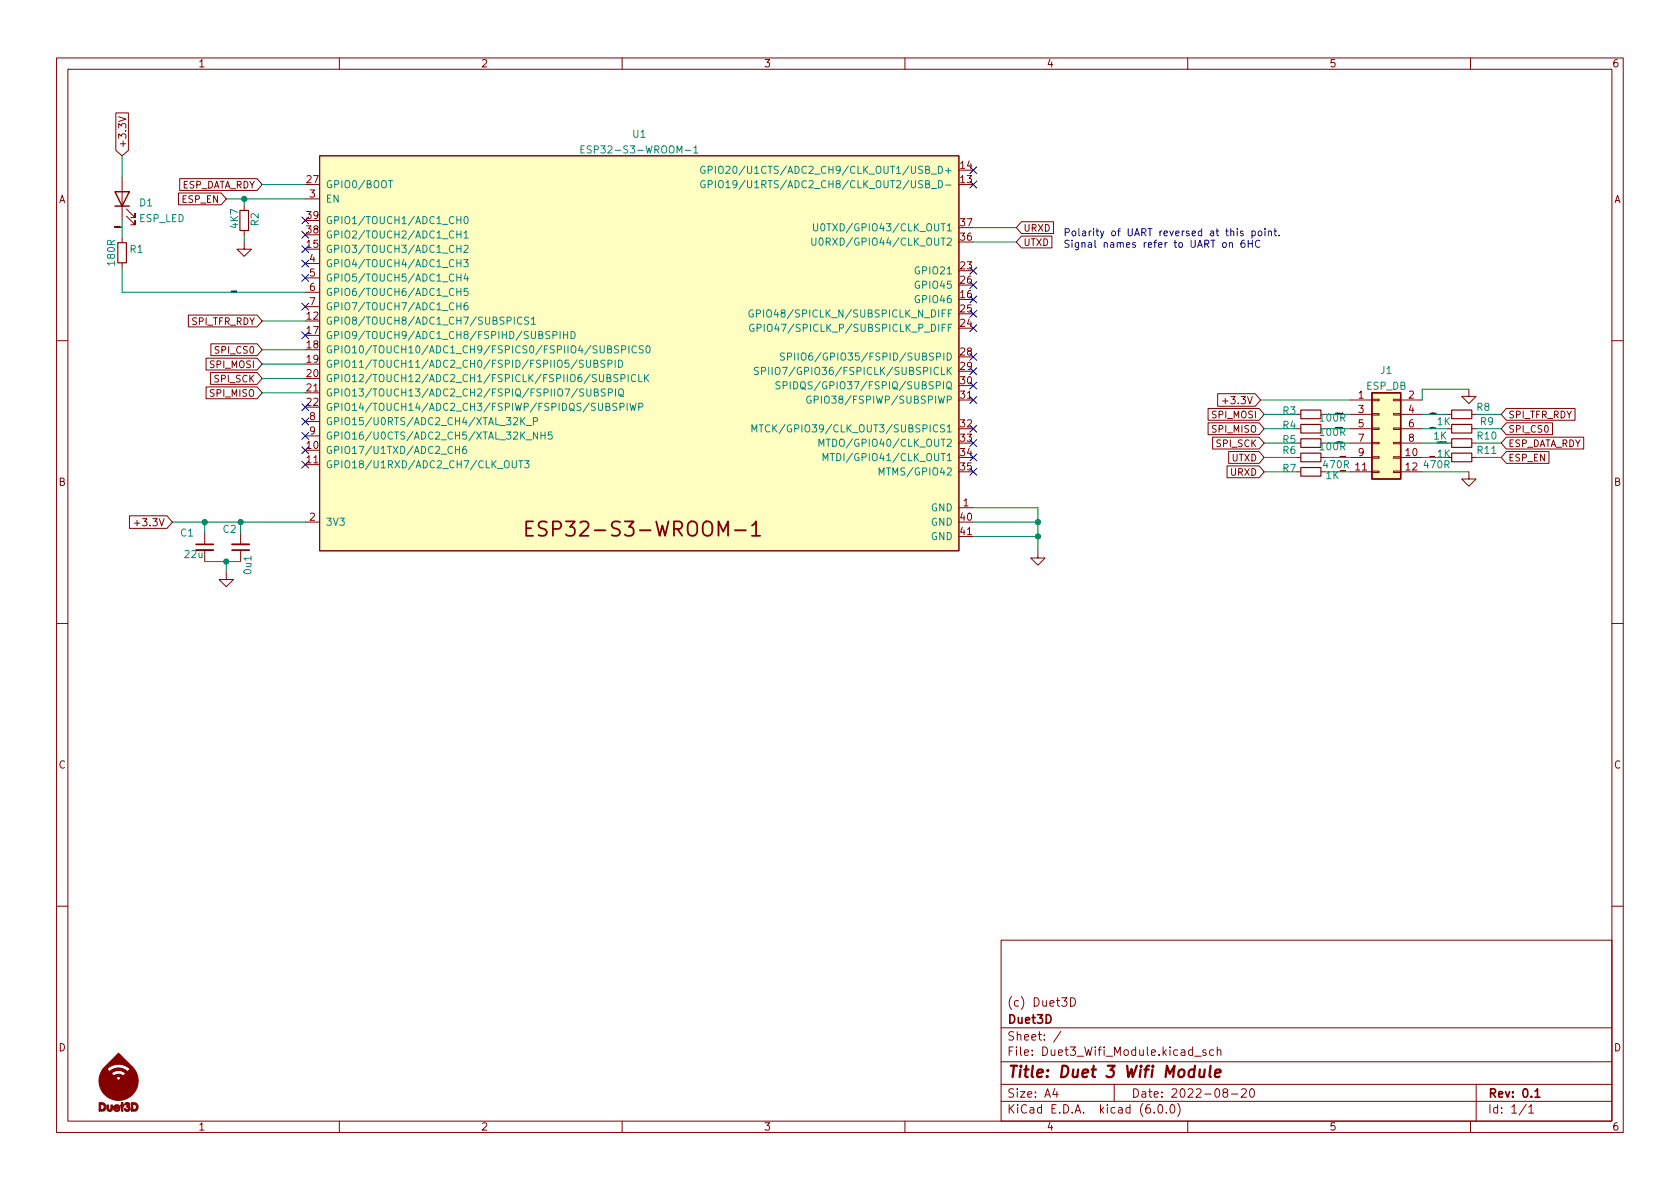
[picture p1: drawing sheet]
<svg xmlns="http://www.w3.org/2000/svg" width="297mm" height="210mm" viewBox="0 0 297 210" stroke-linecap="round" stroke-linejoin="round" font-family="sans-serif">
<g fill="none" stroke="#840000" stroke-width=".18">
<path d="M10 10.2h277v190.1h-277zM12 12.2h273v186.1h-273zM20.5 20h2.2v6.6l-1.1 1-1.1-1zM60 10.2v2M110 10.2v2M160 10.2v2M210 10.2v2M260 10.2v2M21 20.6l1.3 .5-1.3 .4M21.6 31.4v7.6M22.4 38.2l1.5 1.5v-.7v.7h-.8M22.4 37l1.5 1.5v-.8v.8h-.8"/>
<path d="M31.6 34.1h7.5l.9 1.1-.9 1h-7.5zM31.8 31.6h13.7l.9 1-.9 1.1h-13.7zM43.2 36.4v.8M54 35.2h2.5M56.5 27.6h113v69.8h-113zM180.6 39.2h5.7v2.1h-5.7l-.9-1zM21.6 42.2v.7M21.6 46.5v.7M33.3 55.7h12.2l.9 1.1-.9 1h-12.2zM43.2 42.8v1.3h1.2l-1.2 1.2-1.3-1.2h1.3M43.2 40.8v.7M54 46.6h2.5"/>
<path d="M54 49.1h2.5M54 51.7h2.5M54 54.2h2.5M180.6 41.7h5.4v2.1h-5.4l-.9-1zM10 60.2h2M36.4 63.3h9.1l.9 1.1-.9 1h-9.1zM36.4 68.4h9.1l.9 1.1-.9 1h-9.1zM37.2 65.9h8.3l.9 1-.9 1.1h-8.3zM37.3 60.8h8.2l.9 1-.9 1.1h-8.2zM54 69.5h2.5M54 74.5h2.5M54 77.1h2.5"/>
<path d="M169.5 70.7h2.6M213.6 72.2h9l.9 1.1-.9 1h-9zM213.6 74.8h9l.9 1-.9 1.1h-9zM214.4 77.3h8.2l.9 1.1-.9 1h-8.2zM215.3 69.6h6.6l1 1.1-1 1.1h-6.6zM216.2 70.9h.9M217.2 79.8h5.4l.9 1.1-.9 1h-5.4zM229.2 78.4h.8M229.2 75.8h.8M229.2 73.3h.8M238.8 78.4h3.8M238.8 70.7h3.8"/>
<path d="M238.8 75.8h3.8M238.8 73.3h3.8M242.6 78.2h1.2v.3h-1.2zM242.6 75.7h1.2v.2h-1.2zM242.6 73.1h1.2v.3h-1.2zM242.6 70.6h1.2v.3h-1.2zM246.4 78.2h1.2v.3h-1.2zM246.4 75.7h1.2v.2h-1.2zM246.4 73.1h1.2v.3h-1.2zM246.4 70.6h1.2v.3h-1.2zM247.6 78.4h3.9M247.6 70.7h3.9"/>
<path d="M247.6 75.8h3.9M247.6 73.3h3.9M255.9 78.4h.8M255.9 75.8h.8M255.9 73.3h.8M259.7 68.8v1.3h1.3l-1.3 1.3-1.3-1.3h1.3M260.2 78.4h.8M260.2 75.8h.8M260.2 73.3h.8M266.3 77.3h13.7v2.1h-13.7l-.9-1zM266.3 72.2h12.2v2.1h-12.2l-.9-1zM266.3 79.8h7.6v2.1h-7.6l-.9-1z"/>
<path d="M266.3 74.8h8.2v2.1h-8.2l-.9-1.1zM285 60.2h2M22.9 91.2h6.6l1 1.1-1 1.1h-6.6zM23.8 92.5h.9M36.2 94.2v2.1M36.2 97.3v2M42.5 94.2v2.1M42.5 97.3v2M54 82.2h2.5M54 92.3h2.5M169.5 89.8h2.6M169.5 94.9h2.6"/>
<path d="M183.5 97.4v1.3h1.3l-1.3 1.2-1.3-1.2h1.3M217 82.4h5.6l.9 1-.9 1.1h-5.6zM229.2 80.9h.8M229.2 83.4h.8M233.6 80.9h.7M238.8 80.9h3.8M238.8 83.4h3.8M242.6 83.3h1.2v.3h-1.2zM242.6 80.8h1.2v.2h-1.2zM246.4 83.3h1.2v.3h-1.2zM246.4 80.8h1.2v.2h-1.2zM247.6 80.9h3.9"/>
<path d="M247.6 83.4h3.9M259.7 83.4v1.3h1.3l-1.3 1.3-1.3-1.3h1.3M260.2 80.9h.8M10 110.2h2M40 101.2v1.3h1.3l-1.3 1.3-1.3-1.3h1.3M285 110.2h2M10 160.2h2M177 166.3h108v32h-108zM189.3 176.4a.76 .76 0 0 1 .9 .8 .76 .76 0 0 1-.9 .7zM285 160.2h2M60 198.3v2M110 198.3v2"/>
<path d="M160 198.3v2M177 194.8h108M177 191.8h108M177 187.8h108M177 181.8h108M186.5 192.5l-.4 1h1M186.9 193v1M187.6 182.4l-1.3 1.9M197 191.8v3M204.1 196.7v.1M204.9 195.4l.2-.1a.81 .81 0 0 1 .6 .7 .81 .81 0 0 1-.3 .8h-.2a.81 .81 0 0 1-.6-.6 .81 .81 0 0 1 .3-.8zM206.2 196.7v.1"/>
<path d="M207.1 195.4l.1-.1a.81 .81 0 0 1 .6 .7 .81 .81 0 0 1-.3 .8h-.1a.81 .81 0 0 1-.6-.6 .81 .81 0 0 1 .3-.8zM208.2 195.1a1.72 1.72 0 0 1 0 2.3M210 198.3v2M211.2 186.8h1.2M213.2 185.7l-.3-.1-.3 .2 .1 .3 .5 .1v.4h-.6M214.6 185.7l-.5-.1-.2 .3v.4l.1 .3h.6M215.2 185.8l.2-.2 .4 .1 .1 .9M215.2 185.1v1.5M216.5 193.2l-.3-.3 .1-.2 .2-.2 .4 .1 .2 .2-.1 .2-.6 .2-.2 .3 .1 .4 .2 .1h.4l.2-.3-.1-.4-.2-.1M217.7 193.5h1.2M219.5 192.7l.6-.2 .2 .2 .1 .3-1 1h1M221.1 192.7l.2-.2a.81 .81 0 0 1 .6 .7 .81 .81 0 0 1-.3 .8h-.2a.81 .81 0 0 1-.3-1.3z"/>
<path d="M260 198.3v2M261 191.8v6.5M269.9 195.3l-1.3 1.9M270.3 195.8l.4-.5v1.5M270.3 196.8h.9"/>
</g>
<path d="M34.7 96.3h3M41 97.3h3.1M271.4 193l.4-.5v1.5M271.4 194h.9" fill="none" stroke="#840000" stroke-width=".3"/>
<path d="M212.2 189.1l-.1 1.3a.57 .57 0 0 0 .8-.1M213 189.1l-.2 1.4M214 188.5l-.2 1.7 .3 .3M214.8 189.8l1-.2v-.4l-.2-.1-.6 .1-.2 1 .2 .3 .6-.1" fill="none" stroke="#840000" stroke-width=".4"/>
<path d="M42.4 37.2h1.5v3.6h-1.5zM20.8 42.9h1.6v3.6h-1.6zM230 75.1h3.6v1.5h-3.6zM230 72.5h3.6v1.5h-3.6zM230 77.6h3.6v1.5h-3.6zM256.7 77.6h3.5v1.5h-3.5zM256.7 75.1h3.5v1.5h-3.5zM256.7 72.5h3.5v1.5h-3.5zM230 80.1h3.6v1.6h-3.6zM230 82.7h3.6v1.5h-3.6zM256.7 80.1h3.5v1.6h-3.5z" fill="none" stroke="#840000" stroke-width=".2"/>
<g fill="#840000" stroke="#840000" stroke-width=".18">
<path d="M21.5 195h.2v.4h.2v.2h-.2v.9h-.2v-.9h-.2z"/>
<path d="M18.9 195.4h.3v.6l.1 .3h.2l.1-.2v-.7h.3l-.1 .9a.48 .48 0 0 1-.7 .2l-.2-.3z"/>
<path d="M17.5 195h.6l.5 .2 .1 .7-.3 .5-.9 .1v-.3h.7l.2-.3-.1-.5-.5-.1v.9h-.3z"/>
<path d="M23.2 195h.7l.4 .3 .1 .7-.3 .4-.9 .1v-.3h.7l.2-.3-.1-.6h-.5v.9h-.3z"/>
<path d="M20.2 195.6l.5-.3 .5 .3v.4h-.9l.1 .2 .3 .1a.19 .19 0 0 1 .3-.1 .19 .19 0 0 1 .1 .2l-.4 .1-.4-.1-.2-.2v-.4h.9l-.2-.2h-.3l-.2 .2h-.2z"/>
<path d="M22.1 195.1l.5-.1 .3 .2-.2 .5 .3 .2v.4l-.6 .2-.3-.1-.1-.3 .7 .1v-.3l-.3-.1v-.3h.1a.16 .16 0 0 0 .1-.1 .16 .16 0 0 0-.1-.2 .16 .16 0 0 0-.2 .2h-.3z"/>
<path d="M18.5 188.7l2.5-2.5 2.6 2.7 .5 .6 .2 .7 .1 .8-.1 1-.7 1.4-1.1 .9-1.2 .3-1.3-.1-.8-.4-.6-.5-.6-.6-.3-.8-.2-.9 .1-.7h2.9l.5 .5 .5-.5-.4-.2h-.4l-.3 .2h-2.8l.1-.7 2-.1 .4 .5 .6-.3h.5l.6 .3 .5-.5-.8-.4-.8-.1-.6 .2-.4 .3h-1.9l.3-.7 .8-.1 .5 .5 .6-.5 1-.2 .7 .2 .9 .5 .4-.5-.9-.6-1.1-.2-1 .1-1.1 .7h-.7z"/>
</g>
<g fill="#ffffc2" stroke="#ffffc2" stroke-width=".18">
<path d="M56.5 27.6h113v69.8h-113z"/>
<path d="M242.6 69.5h5v15.2h-5z"/>
</g>
<path d="M93 93.4h.9M94.3 92.2h-1.3v2.5h1.3M129.9 93.8h2M133 92.9l.7-.7v2.5M133 94.7h1.4" fill="none" stroke="#840000" stroke-width=".32"/>
<g fill="none" stroke="#008484" stroke-width=".18">
<path d="M68.7 31.9h.7M69 31.9v1.3M80.8 38.9h.7M81.5 38.3v1.3M82.2 38.4l.1-.1a.68 .68 0 0 1 .5 .6 .68 .68 0 0 1-.5 .7l-.1-.2-.2-.3zM102.7 26.4h.4M103.3 25.8h-.6v1.3h.6M121.2 26.6h.9M122.7 26.2l.3-.4v1.3M122.7 27.1h.7M124.6 32a.59 .59 0 0 0-.7 .6 .59 .59 0 0 0 .7 .5l.1-.4h-.3M124.6 29.5a.59 .59 0 0 0-.7 .5 .59 .59 0 0 0 .7 .6l.1-.5h-.3"/>
<path d="M125.2 32.6l.6-.1 .1-.1v-.3l-.7-.2v1.3M125.2 30.1l.6-.1 .1-.2v-.3l-.7-.1v1.3M126.5 29.4v1.3M126.5 31.9v1.3M127.2 32l.1-.1a.43 .43 0 0 1 .6 .5v.4a.42 .42 0 0 1-.5 .4 .42 .42 0 0 1-.4-.4v-.4zM127.2 29.5l.1-.1a.43 .43 0 0 1 .6 .4v.4a.42 .42 0 0 1-.5 .5 .42 .42 0 0 1-.4-.5v-.4zM128.4 32.3l.3-.4v1.3M128.4 33.2h.7M143.8 39.6v1l.3 .2h.3l.2-.2v-1M145.2 39.7l.2-.1a.68 .68 0 0 1 .5 .6 .68 .68 0 0 1-.5 .6l-.2-.1-.1-.4zM80.8 44h.7M80.8 40.8v1.3"/>
<path d="M80.8 41.4h.7M80.8 46.5h.7M80.8 49.1h.7M80.8 51.6h.7M80.8 54.1h.7M81.5 40.8v1.3M81.5 43.4v1.2M81.5 45.9v1.3M81.5 48.4v1.3M81.5 51v1.3M81.5 53.5v1.3M82 45.9h.8l-.5 .5 .4 .1v.6l-.2 .1-.5-.1"/>
<path d="M82 43.5l.5-.1 .3 .3-.8 .9h.8M82 41.2l.4-.4v1.3M82 42.1h.8M82.3 48.4l-.3 .9h.8M82.6 53.5l-.3 .1a.85 .85 0 0 0 0 1.2l.4-.1 .1-.4-.3-.3h-.2l-.3 .3M82.6 48.9v.8M82.7 51h-.6l-.1 .6 .2-.1h.4l.2 .2-.1 .4-.2 .2-.5-.2M92.3 56.2a.6 .6 0 0 0-.9 .4 .6 .6 0 0 0 .6 .7l.3-.1M93.5 56.1h-.5l-.2 .1v.4l.5 .2 .2 .3-.3 .2h-.5M94 56.4l.3-.3v1.2M94 57.3h.7M97.8 59.3l.6-.1 .1-.2-.1-.3-.6-.1v1.3"/>
<path d="M99 58.6v1.3M99.6 58.6v1.3M99.6 59.2h.8M100.4 58.6v1.3M101 58.6a.64 .64 0 0 1 .7 .6 .64 .64 0 0 1-.7 .7zM133.1 54.9a.59 .59 0 0 0-.7 .5 .59 .59 0 0 0 .7 .6l.1-.5h-.2M133.3 57.4a.59 .59 0 0 0-.8 .6 .59 .59 0 0 0 .8 .5v-.4h-.2M133.7 55.5l.6-.1 .2-.2-.1-.3-.7-.1v1.3M133.9 58l.6-.1 .1-.1-.1-.3-.6-.2v1.3M143.5 42.1v1l.3 .3 .3-.1 .2-.2v-1M144.9 42.2l.2-.1a.68 .68 0 0 1 .4 .6 .68 .68 0 0 1-.4 .7l-.2-.2-.1-.3zM80.5 78.9v1.3"/>
<path d="M80.5 79.5h.8M81.3 78.9v1.3M82.4 78.9l-.4 .1a.86 .86 0 0 0 0 1.2l.5-.1v-.4l-.2-.3h-.3l-.2 .3M92.1 73.8v1.3M92.3 74.4l.5 .7M92.8 73.8l-.7 .8M93 75.2h1M94.3 74.5h.6l.1-.2v-.3l-.7-.2v1.3M95 76.4v1.3l-.7-1.3v1.3M95.6 76.4v1.3M95.6 77h.8M96.4 76.4v1.3"/>
<path d="M97.6 76.4h-.6l-.1 .6 .2-.1h.4l.1 .2v.4l-.2 .2-.5-.2M103.7 63.7v1l.2 .3 .4-.1 .1-.2v-1M103.8 68.8v1l.2 .2h.4l.1-.2v-1M105 64.3l.6-.1 .1-.1-.1-.3-.6-.1v1.3h.5l.2-.2v-.3l-.3-.2M105.1 69.4l.5-.1 .1-.2v-.2l-.6-.1v1.2h.5l.1-.1 .1-.3-.3-.2M107 63.7h-.5l-.3 .2 .2 .3 .5 .3v.3l-.2 .2-.5-.1M107 68.8h-.5l-.1 .1v.4l.5 .2 .1 .3-.2 .2h-.5M107.5 64.4l.6-.1 .1-.2v-.3l-.7-.1v1.3M107.6 69.4h.6l.1-.2-.1-.3-.6-.1v1.2M108.8 63.7v1.3M108.8 68.8v1.2M109.1 71.4l-.5-.1-.2 .1v.4l.6 .2 .1 .3-.3 .3-.5-.1"/>
<path d="M109.3 66.3l-.5-.1-.2 .1v.4l.5 .3 .2 .3-.3 .2-.5-.1M109.4 61.2l-.5-.1-.2 .2v.3l.6 .3 .1 .3-.3 .2h-.5M109.4 63.7a.64 .64 0 0 1 .7 .6 .64 .64 0 0 1-.7 .7zM109.4 68.9l.3-.1a.43 .43 0 0 1 .5 .4v.4a.42 .42 0 0 1-.4 .5 .42 .42 0 0 1-.4-.5zM109.6 69.7l.7 .5M109.6 72l.6-.1 .1-.2v-.3l-.7-.1v1.3M109.8 66.9l.6-.1 .1-.1v-.4l-.7-.1v1.3M109.9 61.8h.6l.1-.2v-.3l-.7-.2v1.3M110.9 71.3v1.3M111.1 66.2v1.3M111.2 61.1v1.3M111.4 71.3l.3 1.3 .2-.9 .3 .9 .3-1.3"/>
<path d="M112.4 66.3a.6 .6 0 0 0-.8 .5 .6 .6 0 0 0 .6 .7l.2-.1M112.5 61.3a.6 .6 0 0 0-.8 .4 .6 .6 0 0 0 .6 .7l.2-.1M112.9 66.2v1.3h.6M112.9 72l.6-.1 .2-.2-.1-.3-.7-.1v1.3M113.7 61.2l-.5-.1-.1 .2v.3l.5 .3 .1 .3-.2 .2h-.5M114 66.2v1.3M114.2 66.8l.5 .7M114.3 61.3l.2-.2a.68 .68 0 0 1 .5 .7 .68 .68 0 0 1-.5 .6l-.2-.1-.1-.4zM114.7 66.2l-.7 .8M133 76.4v-1.3l.4 .9 .4-.9v1.3M134.1 65h-.5l-.2 .1v.3l.6 .3 .1 .3-.2 .2h-.5M134.2 75.1h.7"/>
<path d="M134.6 75.1v1.3M134.6 65.6h.7l.1-.2-.1-.3-.7-.1v1.2M135.9 65v1.2M136.1 75.2a.6 .6 0 0 0-.8 .5 .6 .6 0 0 0 .6 .7l.2-.1M136.5 65v1.2M137.9 67.6l-.5-.1-.2 .1v.4l.6 .2 .1 .3-.2 .3-.5-.1M138.5 68.2l.6-.1 .1-.2-.1-.3-.6-.1v1.3M138.7 62.5l-.5-.1-.2 .1v.4l.6 .2 .1 .3-.2 .3-.5-.1M139.2 63.1l.6-.1 .2-.2-.1-.3-.7-.1v1.3M139.7 67.5v1.3M140.5 62.4v1.3M141.1 62.4v1.3"/>
<path d="M143.4 70.1a.59 .59 0 0 0-.8 .6 .59 .59 0 0 0 .8 .5v-.4h-.2M144 70.7l.6-.1 .1-.1-.1-.3-.6-.2v1.3M144.8 78.9v-1.2l.4 .9 .5-.9v1.2M146.1 77.7h.7M90.6 81.5v1l.2 .2h.4l.1-.2v-1M91.7 81.5h.7M92.1 81.5v1.2M92.7 81.5h.8l-.4 .5 .4 .1v.5l-.2 .1-.6-.1M145.5 81.5v-1.3l.5 .9 .4-.9v1.3M146.8 80.2h.7M155.5 84v-1.3l.4 .9 .4-.9v1.3"/>
</g>
<path d="M20.3 33.9h2.6l-1.3 2.5zM20.3 36.4h2.6M242.6 69.5h5v15.2h-5z" fill="none" stroke="#840000" stroke-width=".25"/>
<path d="M34.7 97.3h3M41 96.3h3.1" fill="none" stroke="#840000" stroke-width=".33"/>
<path d="M20.3 40.1h.1v.1M40.9 51.6l.1-.1v.1M253.7 75.6l-.1 .2M253.7 73.1h-.1l.1 .1M253.7 73v.2M253.8 73.1l.1 .1M253.9 73.1l-.1 .2M255.7 78.2l-.1 .2M237.9 80.6l-.1 .2 .1-.1M253.6 80.7v.1" fill="none" stroke="#000" stroke-width=".18"/>
<g fill="none" stroke="#0000c2" stroke-width=".18">
<path d="M217.4 43l.1-.1 .4 .1v.7M217.4 42.9v.8M219.8 40.9h-.3l-.2 .1 .1 .2 .4 .1v.3h-.5M220 42.5h-.3a.85 .85 0 0 0 0 1.2l.4-.1v-.4l-.2-.2h-.2l-.3 .2M220.7 42.5v1.2M220.7 43.1h.7M221.4 40.9h.3l.3 .2-.2 .5h-.4M221.4 40.9v1.2M221.4 42.5v1.2M222.6 40.9h.3l.2 .2v.4l-.2 .2-.3-.1-.2-.1zM222.7 42.6a.6 .6 0 0 0-.8 .4 .6 .6 0 0 0 .6 .7l.2-.1M223.7 40.4v.1"/>
<path d="M223.7 40.9v.8M224.3 41l.1-.1h.3l.1 .8M224.3 40.9v.8M225.2 40.9h.5M225.4 40.4v1.1l.3 .2M226.1 41.6v.1"/>
</g>
<g fill="none" stroke="#008400" stroke-width=".18">
<path d="M21.6 27.6v3.8M21.6 39v3.2M40 35.2h14M43.2 35.2v1.2M46.4 32.6h7.6M21.6 47.2v4.5h32.4M43.2 41.5v1.3M46.4 56.8h7.6M172.1 40.3h7.6M172.1 42.8h7.6M46.4 69.5h7.6M46.4 66.9h7.6"/>
<path d="M46.4 64.4h7.6M46.4 61.8h7.6M222.9 70.7h15.9M223.5 73.3h5.7M223.5 78.4h5.7M223.5 75.8h5.7M234.3 73.3h4.5M234.3 78.4h4.5M234.3 75.8h4.5M251.5 73.3h4.4M251.5 78.4h4.4M251.5 75.8h4.4"/>
<path d="M259.7 68.8h-8.2v1.9M261 73.3h4.4M261 78.4h4.4M261 75.8h4.4M30.5 92.3h23.5M36.2 99.3h6.3M36.2 92.3v1.9M40 99.3v1.9M42.5 92.3v1.9M172.1 94.9h11.4M172.1 89.8h11.4v7.6M172.1 92.3h11.4"/>
<path d="M223.5 80.9h5.7M223.5 83.4h5.7M234.3 80.9h4.5M234.3 83.4h4.5M251.5 80.9h4.4M251.5 83.4h8.2M261 80.9h4.4"/>
</g>
<g fill="none" stroke="#000084" stroke-width=".18">
<path d="M53.4 38.4l1.2 1.2M54.6 38.4l-1.2 1.2M171.5 29.5l1.2 1.2M171.5 32l1.2 1.2M172.7 29.5l-1.2 1.2M172.7 32l-1.2 1.2M53.4 46l1.2 1.2M53.4 48.5l1.2 1.3M53.4 53.6l1.2 1.2M53.4 58.7l1.2 1.2M53.4 40.9l1.2 1.2M53.4 43.5l1.2 1.2"/>
<path d="M54.6 46l-1.2 1.2M54.6 48.5l-1.2 1.3M54.6 53.6l-1.2 1.2M54.6 58.7l-1.2 1.2M54.6 40.9l-1.2 1.2M54.6 43.5l-1.2 1.2M171.5 57.4l1.2 1.2M171.5 54.9l1.2 1.2M171.5 52.3l1.2 1.3M171.5 49.8l1.2 1.2M171.5 47.3l1.2 1.2M172.7 57.4l-1.2 1.2"/>
<path d="M172.7 54.9l-1.2 1.2M172.7 52.3l-1.2 1.3M172.7 49.8l-1.2 1.2M172.7 47.3l-1.2 1.2M53.4 79l1.2 1.2M53.4 71.4l1.2 1.2M53.4 76.5l1.2 1.2M53.4 73.9l1.2 1.3M54.6 79l-1.2 1.2M54.6 71.4l-1.2 1.2M54.6 76.5l-1.2 1.2M54.6 73.9l-1.2 1.3"/>
<path d="M171.5 77.7l1.2 1.3M171.5 75.2l1.2 1.2M171.5 70.1l1.2 1.2M171.5 67.6l1.2 1.2M171.5 65l1.2 1.3M171.5 62.5l1.2 1.2M172.7 77.7l-1.2 1.3M172.7 75.2l-1.2 1.2M172.7 70.1l-1.2 1.2M172.7 67.6l-1.2 1.2M172.7 65l-1.2 1.3M172.7 62.5l-1.2 1.2"/>
<path d="M53.4 81.6l1.2 1.2M54.6 81.6l-1.2 1.2M171.5 80.3l1.2 1.2M171.5 82.8l1.2 1.2M172.7 80.3l-1.2 1.2M172.7 82.8l-1.2 1.2"/>
</g>
<g fill="#008400" stroke="#008400" stroke-width=".18">
<circle cx="183.5" cy="92.3" r=".46"/>
<circle cx="183.5" cy="94.9" r=".46"/>
<circle cx="42.5" cy="92.3" r=".46"/>
<circle cx="43.2" cy="35.2" r=".46"/>
<circle cx="40" cy="99.3" r=".46"/>
<circle cx="36.2" cy="92.3" r=".46"/>
</g>
<text font-size="3.5" fill="#840000" x="96.1" y="94.9">ESP32-S3-WROOM-1</text>
<text font-size="2.8" fill="#840000" x="178" y="190.6">Title: Duet 3 Wifi Module</text>
<g font-size="2.1" fill="#840000">
<text x="178" y="178">(c) Duet3D</text>
<text x="178" y="184">Sheet: /</text>
<text x="178" y="181">Duet3D</text>
<text x="178" y="186.7">File: Duet3_Wifi_Module.kicad_sch</text>
<text x="178" y="196.9">KiCad E.D.A. kicad (6.0.0)</text>
<text x="178" y="194.1">Size: A4</text>
<text x="200" y="194.1">Date: 2022-08-20</text>
<text x="263" y="194.1">Rev: 0.1</text>
<text x="263" y="196.9">Id: 1/1</text>
</g>
<g font-size="1.8" fill="#840000">
<text x="35" y="11.9">1</text>
<text x="85" y="11.9">2</text>
<text x="135" y="11.9">3</text>
<text x="185" y="11.9">4</text>
<text x="235" y="11.9">5</text>
<text x="285" y="11.9">6</text>
<text x="22.3" y="26.3" transform="rotate(-90 22.3 26.3)">+3.3V</text>
<text x="169.8" y="29.8">14</text>
<text x="10.3" y="35.9">A</text>
<text x="54.3" y="32.4">27</text>
<text x="54.8" y="34.9">3</text>
<text x="169.8" y="32.4">13</text>
<text x="285.3" y="35.9">A</text>
<text x="54.3" y="41.3">38</text>
<text x="54.3" y="38.7">39</text>
<text x="169.8" y="40">37</text>
<text x="54.3" y="43.8">15</text>
<text x="54.8" y="46.3">4</text>
<text x="169.8" y="47.6">23</text>
<text x="169.8" y="42.5">36</text>
<text x="54.8" y="48.9">5</text>
<text x="54.8" y="51.4">6</text>
<text x="54.8" y="54">7</text>
<text x="169.8" y="52.7">16</text>
<text x="169.8" y="50.2">26</text>
<text x="54.3" y="56.5">12</text>
<text x="54.3" y="59">17</text>
<text x="169.8" y="57.8">24</text>
<text x="169.8" y="55.2">25</text>
<text x="54.3" y="61.6">18</text>
<text x="54.3" y="64.1">19</text>
<text x="169.8" y="62.9">28</text>
<text x="169.8" y="65.4">29</text>
<text x="54.3" y="66.7">20</text>
<text x="54.3" y="69.2">21</text>
<text x="54.3" y="71.7">22</text>
<text x="169.8" y="67.9">30</text>
<text x="169.8" y="70.5">31</text>
<text x="216.9" y="71.5">+3.3V</text>
<text x="240.2" y="70.5">1</text>
<text x="249.1" y="70.5">2</text>
<text x="54.8" y="74.3">8</text>
<text x="54.8" y="76.8">9</text>
<text x="169.8" y="75.6">32</text>
<text x="240.2" y="73">3</text>
<text x="240.2" y="75.6">5</text>
<text x="249.1" y="73">4</text>
<text x="249.1" y="75.6">6</text>
<text x="54.3" y="79.4">10</text>
<text x="54.3" y="81.9">11</text>
<text x="169.8" y="78.1">33</text>
<text x="169.8" y="80.6">34</text>
<text x="169.8" y="83.2">35</text>
<text x="239.7" y="83.2">11</text>
<text x="240.2" y="78.1">7</text>
<text x="240.2" y="80.6">9</text>
<text x="248.6" y="80.6">10</text>
<text x="248.6" y="83.2">12</text>
<text x="249.1" y="78.1">8</text>
<text x="254.1" y="80.9">1K</text>
<text x="10.3" y="85.9">B</text>
<text x="170.3" y="89.5">1</text>
<text x="285.3" y="85.9">B</text>
<text x="24.5" y="93">+3.3V</text>
<text x="54.8" y="92.1">2</text>
<text x="169.8" y="92.1">40</text>
<text x="169.8" y="94.6">41</text>
<text x="10.3" y="135.9">C</text>
<text x="285.3" y="135.9">C</text>
<text x="10.3" y="185.9">D</text>
<text x="285.3" y="185.9">D</text>
<text x="35" y="199.9">1</text>
<text x="85" y="199.9">2</text>
<text x="135" y="199.9">3</text>
<text x="185" y="199.9">4</text>
<text x="235" y="199.9">5</text>
<text x="285" y="199.9">6</text>
</g>
<g font-size="1.8" fill="#008484">
<text x="104.2" y="27.1">ESP32-S3-WROOM-1</text>
<text x="111.9" y="24.3">U1</text>
<text x="57.5" y="33.3">GPIO0/BOOT</text>
<text x="57.5" y="35.8">EN</text>
<text x="128.7" y="30.7">GPIO20/U1CTS/ADC2_CH9/CLK_OUT1/USB_D+</text>
<text x="129.1" y="33.3">GPIO19/U1RTS/ADC2_CH8/CLK_OUT2/USB_D-</text>
<text x="24.6" y="39.3">ESP_LED</text>
<text x="24.7" y="36.5">D1</text>
<text x="42.1" y="40.3" transform="rotate(-90 42.1 40.3)">4K7</text>
<text x="45.7" y="39.9" transform="rotate(-90 45.7 39.9)">R2</text>
<text x="57.5" y="39.6">GPIO1/TOUCH1/ADC1_CH0</text>
<text x="146" y="40.9">U0TXD/GPIO43/CLK_OUT1</text>
<text x="20.3" y="46.8" transform="rotate(-90 20.3 46.8)">180R</text>
<text x="23" y="44.7">R1</text>
<text x="57.5" y="44.7">GPIO3/TOUCH3/ADC1_CH2</text>
<text x="57.5" y="42.2">GPIO2/TOUCH2/ADC1_CH1</text>
<text x="57.5" y="47.2">GPIO4/TOUCH4/ADC1_CH3</text>
<text x="145.8" y="43.4">U0RXD/GPIO44/CLK_OUT2</text>
<text x="57.5" y="49.8">GPIO5/TOUCH5/ADC1_CH4</text>
<text x="57.5" y="52.3">GPIO6/TOUCH6/ADC1_CH5</text>
<text x="162.1" y="53.6">GPIO46</text>
<text x="162.1" y="48.5">GPIO21</text>
<text x="162.1" y="51">GPIO45</text>
<text x="57.5" y="57.4">GPIO8/TOUCH8/ADC1_CH7/SUBSPICS1</text>
<text x="57.5" y="59.9">GPIO9/TOUCH9/ADC1_CH8/FSPIHD/SUBSPIHD</text>
<text x="57.5" y="54.9">GPIO7/TOUCH7/ADC1_CH6</text>
<text x="135" y="56.1">GPIO48/SPICLK_N/SUBSPICLK_N_DIFF</text>
<text x="135.2" y="58.7">GPIO47/SPICLK_P/SUBSPICLK_P_DIFF</text>
<text x="57.5" y="62.5">GPIO10/TOUCH10/ADC1_CH9/FSPICS0/FSPIIO4/SUBSPICS0</text>
<text x="57.5" y="65">GPIO11/TOUCH11/ADC2_CH0/FSPID/FSPIIO5/SUBSPID</text>
<text x="141.9" y="63.7">SPIIO6/GPIO35/FSPID/SUBSPID</text>
<text x="57.5" y="67.6">GPIO12/TOUCH12/ADC2_CH1/FSPICLK/FSPIIO6/SUBSPICLK</text>
<text x="57.5" y="70.1">GPIO13/TOUCH13/ADC2_CH2/FSPIQ/FSPIIO7/SUBSPIQ</text>
<text x="137.2" y="66.3">SPIIO7/GPIO36/FSPICLK/SUBSPICLK</text>
<text x="140.7" y="68.8">SPIDQS/GPIO37/FSPIQ/SUBSPIQ</text>
<text x="144.9" y="71.4">GPIO38/FSPIWP/SUBSPIWP</text>
<text x="241.6" y="68.9">ESP_DB</text>
<text x="244.1" y="66.1">J1</text>
<text x="57.5" y="72.6">GPIO14/TOUCH14/ADC2_CH3/FSPIWP/FSPIDQS/SUBSPIWP</text>
<text x="57.5" y="75.2">GPIO15/U0RTS/ADC2_CH4/XTAL_32K_P</text>
<text x="57.5" y="77.7">GPIO16/U0CTS/ADC2_CH5/XTAL_32K_NH5</text>
<text x="136.2" y="76.4">MTCK/GPIO39/CLK_OUT3/SUBSPICS1</text>
<text x="226.8" y="75.8">R4</text>
<text x="226.8" y="73.3">R3</text>
<text x="254.1" y="75.2">1K</text>
<text x="261.1" y="72.6">R8</text>
<text x="261.3" y="77.7">R10</text>
<text x="261.8" y="75.2">R9</text>
<text x="57.5" y="80.3">GPIO17/U1TXD/ADC2_CH6</text>
<text x="57.5" y="82.8">GPIO18/U1RXD/ADC2_CH7/CLK_OUT3</text>
<text x="146.6" y="79">MTDO/GPIO40/CLK_OUT2</text>
<text x="147.5" y="81.5">MTDI/GPIO41/CLK_OUT1</text>
<text x="226.8" y="80.3">R6</text>
<text x="226.8" y="83.4">R7</text>
<text x="226.8" y="78.4">R5</text>
<text x="251.9" y="82.8">470R</text>
<text x="261.3" y="80.3">R11</text>
<text x="156.4" y="84.1">MTMS/GPIO42</text>
<text x="234.5" y="84.7">1K</text>
<text x="31.9" y="94.9">C1</text>
<text x="39.5" y="94.2">C2</text>
<text x="57.5" y="93">3V3</text>
<text x="164.6" y="90.4">GND</text>
<text x="164.6" y="93">GND</text>
<text x="164.6" y="95.5">GND</text>
<text x="32.7" y="98.7">22u</text>
<text x="44.4" y="101.4" transform="rotate(-90 44.4 101.4)">0u1</text>
</g>
<g font-size="1.8" fill="#0000c2">
<text x="188" y="41.8">Polarity of UART reversed at this point.</text>
<text x="188" y="43.8">Signal names refer to UART on 6HC</text>
</g>
<g font-size="1.8">
<text x="233.5" y="77.1">100R</text>
<text x="233.5" y="74.5">100R</text>
<text x="253.5" y="77.7">1K</text>
<text x="233.5" y="79.6">100R</text>
<text x="234.1" y="82.8">470R</text>
</g>
<g font-size="1.7" fill="#840000">
<text x="31.9" y="33.3">ESP_DATA_RDY</text>
<text x="32.3" y="35.9">ESP_EN</text>
<text x="180.9" y="40.9">URXD</text>
<text x="180.9" y="43.5">UTXD</text>
<text x="33.9" y="57.4">SPI_TFR_RDY</text>
<text x="37.3" y="65.1">SPI_MOSI</text>
<text x="38.3" y="62.5">SPI_CS0</text>
<text x="37.3" y="70.1">SPI_MISO</text>
<text x="38" y="67.6">SPI_SCK</text>
<text x="214.5" y="74">SPI_MOSI</text>
<text x="214.5" y="76.5">SPI_MISO</text>
<text x="266.6" y="74">SPI_TFR_RDY</text>
<text x="266.6" y="76.5">SPI_CS0</text>
<text x="215.2" y="79">SPI_SCK</text>
<text x="217.8" y="81.6">UTXD</text>
<text x="266.6" y="79">ESP_DATA_RDY</text>
<text x="266.6" y="81.6">ESP_EN</text>
<text x="217.6" y="84.1">URXD</text>
</g>
<g font-size=".3">
<text x="20.4" y="40.2">espled_r</text>
<text x="41" y="51.6">espled</text>
<text x="236.3" y="75.8">spi1miso</text>
<text x="236.3" y="73.2">spi1mosi</text>
<text x="252.7" y="75.8">spi1ss</text>
<text x="252.7" y="73.2">spitfrdy</text>
<text x="236.5" y="78.3">spi1sck</text>
<text x="236.9" y="80.9">esprxd</text>
<text x="236.9" y="83.4">esptxd</text>
<text x="252.7" y="80.9">espen</text>
<text x="254" y="78.3">espdatardy</text>
</g>
</svg>
